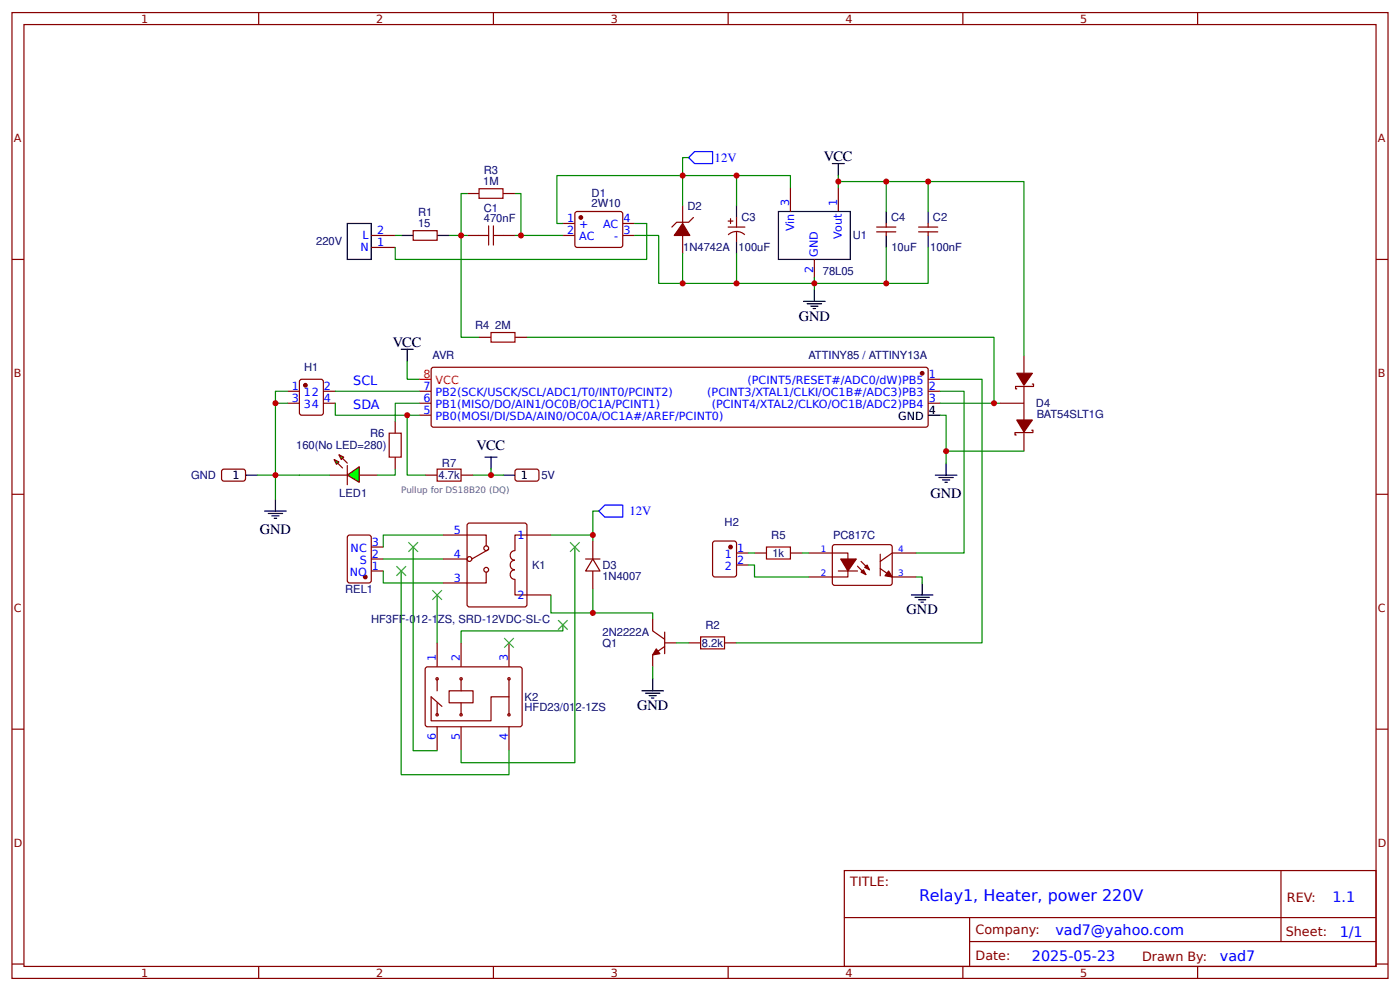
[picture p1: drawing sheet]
<svg xmlns="http://www.w3.org/2000/svg" width="309mm" height="219mm" viewBox="0 0 309 219" stroke-linecap="round" stroke-linejoin="round" font-family="sans-serif">
<g fill="none" stroke="#800" stroke-width=".26">
<path d="M2.6 2.8h304.1v213.2h-304.1zM5.3 5.4h298.7v208h-298.7zM57.1 2.8v2.6M109 2.8v2.6M160.9 2.8v2.6M212.7 2.8v2.6M264.6 2.8v2.6M2.6 57.3h2.7M82 52h5.3M82 54.6h5.3M91.3 50.9h5.3v2.1h-5.3zM103.2 52h2.6"/>
<path d="M103.2 42.7h2.6M111.1 52h2.7M111.1 42.7h2.7M124.4 52h2.6M124.4 49.3h2.6M127.3 46.8h10l.3 .4-.1 7.2-.4 .2h-9.8l-.3-.5v-6.9zM137.6 52h2.6M137.6 49.3h2.6M174.6 41.4v5.3M179.9 57.3v5.3M185.2 41.4v5.3M304 57.3h2.7"/>
<path d="M105.8 74.5h2.7M113.8 74.5h2.6M226.2 78.4v4M63.5 86.4h2.6M63.5 89h2.6M66.4 83.8l4.5-.1 .5 .3v7.1l-.2 .5-4.5 .1-.5-.3-.1-7.1zM71.4 86.4h2.7M71.4 89h2.7M87.3 93v2.6M92.6 86.4h2.6M92.6 89h2.6M92.6 91.7h2.6"/>
<path d="M95.5 81.2l109-.1 .5 .3 .1 .2v12.2l-.1 .3-.5 .2h-108.7h-.3l-.3-.5v-12.2zM205.1 83.7h2.6M205.1 86.4h2.6M205.1 89h2.6M220.9 89h5.3M226.2 85.3v7.4M226.2 95.6v4M227.9 95h.3v.5h-4v.5h.3M228.1 84.8h.2v.5h-3.9v.6h.2M2.6 109.1h2.7M72.8 104.9h3.9M76.8 118.4l.5-.3h4.2l.4 .3 .1 9.8-.2 .4-4.5 .1-.5-.2z"/>
<path d="M79.4 104.9h3.9M87.3 100.9v2.7M131 119.5v3.9M157.7 119.5h4.5l.4 .2 .1 7.2-.2 .4-4.5 .1-.5-.3-.1-7.1zM304 109.1h2.7M82 126.1h2.7M82 123.4h2.7M82 120.8h2.7M129.4 123.4h3.2M131 123.4l1.6 2.7h-3.2zM131 126.1v3.9M144.2 136.7v2.6l2.6 1.9"/>
<path d="M146.8 139.6v4.7M162.7 122.1h2.7M162.7 124.8h2.7M166.7 122.1h2.6M174.6 122.1h2.7M178.6 122.1h8.7v5.3h-8.7M184 120.5l.4-.2h12.5l.2 .5-.1 8.2-.4 .2h-12.5l-.2-.5zM185.2 126.1h4.2M189.4 125l1.9 1.9M190.2 124l1.9 1.8M194.5 122.4v4.7M194.5 125.5l2.6 1.9h5.3"/>
<path d="M202.4 122.1h-5.3l-2.6 1.9M146.8 142.7l-2.6 1.9v2.6M146.8 141.9h2.7M152.1 141.9h2.7M160.1 141.9h2.6M2.6 161h2.7M304 161h2.7M186.5 192.2h117.5v21.2h-117.5zM283 192.2v15.7M2.6 212.9h2.7M57.1 213.4v2.6M109 213.4v2.6"/>
<path d="M160.9 213.4v2.6M186.6 202.6h117.3M212.7 213.4v2.6M214.2 207.9h89.7M214.2 202.6v10.6M264.6 213.4v2.6M304 212.9h2.7"/>
</g>
<g fill="#800" stroke="#800" stroke-width=".26">
<path d="M145 143.3l.8 1-1.6 .3z"/>
<path d="M224.6 82.4h3.5l-1.9 2.7z"/>
<path d="M224.6 92.7h3.5l-1.9 2.7z"/>
<path d="M185.7 123.4h3.5l-1.9 2.7z"/>
<path d="M191 125.3l.6-.5 .5 1z"/>
<path d="M190.2 126.3l.6-.5 .5 1.1z"/>
<path d="M196.3 126.1l.8 1.3-1.6-.3z"/>
<circle cx="203.7" cy="82.4" r=".4"/>
<circle cx="128.3" cy="48" r=".4"/>
<circle cx="80.7" cy="127.4" r=".4"/>
<circle cx="161.4" cy="120.8" r=".4"/>
<circle cx="67.5" cy="85.1" r=".4"/>
</g>
<g fill="none" stroke="#000" stroke-width=".26">
<path d="M183.9 36.1h2.6M185.2 36.1v2.7M76.7 49.3h5.3v8h-5.3zM88.6 52h2.7M96.6 52h2.6M172 46.7h15.9v10.6h-15.9zM88.6 77.1h2.7M90 77.1v2.7M177.5 66.5h4.8M178.3 67.1h3.2M179.1 67.6h1.6M179.7 68.1h.5"/>
<path d="M179.9 63.9v2.6M205.1 91.7h2.6M58.5 112.8h4.7M59.3 113.4h3.1M60.1 113.9h1.5M60.6 114.4h.5M60.9 110.2v2.6M107.2 100.9h2.6M108.5 100.9v2.7M206.6 104.9h4.8M207.4 105.4h3.2M208.2 106h1.6"/>
<path d="M208.8 106.5h.5M209 102.3v2.6M201.3 131.4h4.8M202.1 131.9h3.2M202.9 132.4h1.6M203.5 133h.5M203.7 128.7v2.7M141.8 152.5h4.8M142.6 153.1h3.2M143.4 153.6h1.6M143.9 154.1h.6M144.2 149.9v2.6"/>
</g>
<path d="M92.6 83.7h2.6" fill="none" stroke="#f00" stroke-width=".26"/>
<path d="M105.8 41.7h5.3v2.1h-5.3zM105.8 52h2.1M107.9 49.9v4.2M109 52h2.1M109 49.9v4.2M108.5 73.4h5.3v2.1h-5.3zM86 95.6h2.6v5.3h-2.6zM169.3 120.8h5.3v2.6h-5.3zM154.8 140.6h5.3v2.7h-5.3z" fill="none" stroke="#a00000" stroke-width=".26"/>
<g fill="none" stroke="#080" stroke-width=".26">
<path d="M185.2 38.8v1.3M87.3 52h1.3M99.2 52h4M103.2 42.7h-1.3v31.8h3.9M113.8 42.7h1.3v9.3M113.8 52h10.6M140.2 49.3h2.7v8h-55.6v-2.7M140.2 52h5.3v10.6h34.4v-1.3M174.6 41.4v-2.6h-51.6v10.5h1.4M185.2 41.4v-1.3h10.6v6.6M195.8 54.6v8h-15.9v1.3M195.8 40.1h30.4v38.3"/>
<path d="M90 79.8v3.9h2.6M116.4 74.5h103.2v14.5h1.3M60.9 89h2.6M63.5 86.4h-2.6v23.8M74.1 89v2.7h18.5M74.1 86.4h18.5M207.7 91.7h1.3v10.6M207.7 83.7h9.3v58.2h-54.3M207.7 86.4h5.3v35.7h-10.6M207.7 89h11.9M209 99.6h17.2M121.7 118.1h9.3v1.4"/>
<path d="M131 130v5.3h-9.3v-3.9M131 135.3h13.2v1.4M165.4 124.8h1.3v2.6h11.9M165.4 122.1h1.3M177.3 122.1h1.3M202.4 127.4h1.3v1.3M144.2 147.2v2.7M149.5 141.9h2.6"/>
</g>
<g fill="#0f0" stroke="#800" stroke-width=".26">
<path d="M73.8 101.5l1.1 .5-.6 .5z"/>
<path d="M74.9 100.4l1 .5-.5 .6z"/>
</g>
<g fill="#800" stroke="#800" stroke-width=".26">
<path d="M74.6 102.3l1.1 1z"/>
<path d="M75.7 101.2l1 1.1z"/>
</g>
<path d="M76.7 102.8v4.2" fill="none" stroke="#800" stroke-width=".26"/>
<path d="M76.7 104.9l2.7-1.8v3.4z" fill="#0f0" stroke="#800" stroke-width=".26"/>
<g fill="none" stroke="#080" stroke-width=".26">
<path d="M152.1 34.8h-1.3v10.6M162.7 38.8v6.6M150.8 56v6.6M162.7 56v6.6M205.1 54.6v8h-9.3M205.1 40.1v6.6M90 91.7v13.2h3.9M92.6 89h-5.3v4M56.9 104.9h15.9M87.3 103.6v1.3h-4M97.9 118.1h-13.2v2.7M108.5 103.6v1.3h-4"/>
<path d="M108.5 104.9h2.6M132.3 112.8h-1.3v5.3M84.7 126.1v2.6h13.2M84.7 123.4h13.2M88.6 126.1v45h23.8v-5.3M91.3 120.8v45h5.3M96.6 131.4v10.5M124.4 138v1.3h-22.5v2.6M127 120.8v47.6h-25.1v-2.6"/>
</g>
<g fill="none" stroke="#800" stroke-width=".26">
<path d="M150.8 45.4v3.9M150.8 52v4M153.2 48l-1.1 1.1h-2.6l-1.1 1M160.9 50.1h3.7M160.9 48.8h1M161.4 48.3v1M162.7 48v2.1M162.7 51.2v2.1M164.5 51.8a2.65 2.65 0 0 0-3.6 .1M193.7 51.2h4.2M193.7 50.1h4.2M195.8 49.3v.8"/>
<path d="M195.8 51.2v.8M202.9 51.2h4.3M202.9 50.1h4.3M205.1 49.3v.8M205.1 51.2v.8M49.2 103.7h4.8l.2 .4v1.9l-.5 .2h-4.5l-.3-.5v-1.6zM93.9 104.9h2.7M97.9 118.1h9.5v2.4M101.9 104.9h2.6M103.4 115.6l12.5-.1 .4 .3 .1 17.7-.2 .4-12.5 .1-.4-.3-.1-17.7zM114 103.7h4.8l.3 .4-.1 1.9-.5 .2h-4.5l-.2-.5v-1.6zM121.7 118.1h-7.9v3.5a1.06 1.06 0 0 0-1.1 1 1.06 1.06 0 0 0 1.1 1.1 1.06 1.06 0 0 0-1.1 1.1 1.06 1.06 0 0 0 1.1 1 1.06 1.06 0 0 0-1.1 1.1 1.06 1.06 0 0 0 1.1 1v3.5h7.9"/>
<path d="M97.9 123.4h5.3M107.4 126.3v2.4h-9.5M107.9 121.3l-3.7 2.1M94.2 147.3h20.9l.3 .5-.1 12.4-.5 .3-20.6-.1-.3-.5v-12.1zM96.4 157.6h.4v.4h-.4zM96.4 149.7h.4v.4h-.4zM96.6 141.9v5.3M96.6 149.9v2.6M96.6 155.2v2.6M99.2 152.5h5.3v2.7h-5.3zM101.7 149.7h.3v.4h-.3zM101.7 157.6h.3v.4h-.3z"/>
<path d="M101.9 141.9v5.3M101.9 149.9v2.6M101.9 155.2v2.6M112.3 157.6h.3v.4h-.3zM112.3 149.7h.3v.4h-.3zM112.4 153.9h-3.9v5.2h-13.3v-5.2l2.4 2.1M112.4 141.9v5.3M112.4 149.9v7.9M96.6 160.5v5.3M101.9 160.5v5.3M112.4 160.5v5.3"/>
<circle cx="103.7" cy="123.4" r=".53"/>
<circle cx="107.4" cy="121" r=".53"/>
<circle cx="107.4" cy="125.8" r=".53"/>
</g>
<path d="M96.6 103.6h5.3v2.6h-5.3z" fill="none" stroke="#a00000" stroke-width=".26"/>
<path d="M162.7 45.4v2.6M162.7 53.3v2.7M195.8 46.7v2.6M195.8 52v2.6M205.1 46.7v2.6M205.1 52v2.6M54.2 104.9h2.7M111.1 104.9h2.7" fill="none" stroke="#000" stroke-width=".26"/>
<g fill="#000" stroke="#3c3" stroke-width=".26">
<path d="M90.2 119.7l2.1 2.1zM92.3 119.7l-2.1 2.1z"/>
<path d="M125.9 119.7l2.2 2.1zM128.1 119.7l-2.2 2.1z"/>
<path d="M87.6 125l2.1 2.1zM89.7 125l-2.1 2.1z"/>
<path d="M95.5 130.3l2.1 2.1zM97.6 130.3l-2.1 2.1z"/>
<path d="M123.3 136.9l2.1 2.1zM123.3 139l2.1-2.1z"/>
<path d="M111.4 140.9l2.1 2.1zM111.4 143l2.1-2.1z"/>
</g>
<path d="M153.5 33.5h3.9v2.6h-3.9l-1.4-1.3zM132.3 112.8l1.3-1.3h4v2.7h-4z" fill="none" stroke="#00f" stroke-width=".26"/>
<path d="M150.8 49.3l1.6 2.7h-3.4z" fill="#800" stroke="#800" stroke-width=".26"/>
<g fill="#c00">
<circle cx="101.9" cy="52" r=".66"/>
<circle cx="115.1" cy="52" r=".66"/>
<circle cx="195.8" cy="40.1" r=".66"/>
<circle cx="131" cy="135.3" r=".66"/>
<circle cx="219.6" cy="89" r=".66"/>
<circle cx="209" cy="99.6" r=".66"/>
<circle cx="90" cy="91.7" r=".66"/>
<circle cx="60.9" cy="104.9" r=".66"/>
<circle cx="60.9" cy="89" r=".66"/>
<circle cx="108.5" cy="104.9" r=".66"/>
<circle cx="131" cy="118.1" r=".66"/>
<circle cx="150.8" cy="62.6" r=".66"/>
<circle cx="150.8" cy="38.8" r=".66"/>
<circle cx="162.7" cy="62.6" r=".66"/>
<circle cx="162.7" cy="38.8" r=".66"/>
<circle cx="179.9" cy="62.6" r=".66"/>
<circle cx="185.2" cy="40.1" r=".66"/>
<circle cx="195.8" cy="62.6" r=".66"/>
<circle cx="205.1" cy="40.1" r=".66"/>
</g>
<text font-size="3.5" fill="#00f" x="203.1" y="199">Relay1, Heater, power 220V</text>
<g font-size="3.2">
<text x="182" y="35.6">VCC</text>
<text x="176.5" y="70.8">GND</text>
<text x="86.8" y="76.6">VCC</text>
<text x="105.3" y="99.4">VCC</text>
<text x="205.6" y="109.9">GND</text>
<text x="57.4" y="117.9">GND</text>
<text x="200.3" y="135.6">GND</text>
<text x="140.8" y="156.8">GND</text>
</g>
<g font-size="3.2" fill="#00f">
<text x="294.4" y="199.2">1.1</text>
<text x="233.2" y="206.3">vad7@yahoo.com</text>
<text x="296" y="206.9">1/1</text>
<text x="228" y="212.2">2025-05-23</text>
<text x="269.5" y="212.1">vad7</text>
</g>
<g font-size="2.8" fill="#00f">
<text x="157.9" y="35.7">12V</text>
<text x="78.1" y="85.1">SCL</text>
<text x="78.1" y="90.4">SDA</text>
<text x="139.1" y="113.8">12V</text>
</g>
<g font-size="2.8" fill="#800">
<text x="187.9" y="195.7">TITLE:</text>
<text x="284.3" y="199.2">REV:</text>
<text x="215.5" y="206.3">Company:</text>
<text x="284.1" y="206.8">Sheet:</text>
<text x="215.5" y="212.1">Date:</text>
<text x="252.3" y="212.1">Drawn By:</text>
</g>
<g font-size="2.5" fill="#800">
<text x="31.2" y="5">1</text>
<text x="83.1" y="5">2</text>
<text x="134.9" y="5">3</text>
<text x="186.8" y="5">4</text>
<text x="238.7" y="5">5</text>
<text x="3" y="31.4">A</text>
<text x="304.4" y="31.4">A</text>
<text x="3" y="83.2">B</text>
<text x="304.4" y="83.2">B</text>
<text x="3" y="135.1">C</text>
<text x="304.4" y="135.1">C</text>
<text x="3" y="186.9">D</text>
<text x="304.4" y="186.9">D</text>
<text x="31.2" y="215.6">1</text>
<text x="83.1" y="215.6">2</text>
<text x="134.9" y="215.6">3</text>
<text x="186.8" y="215.6">4</text>
<text x="238.7" y="215.6">5</text>
</g>
<g font-size="2.5" fill="#000080">
<text x="106.8" y="40.9">1М</text>
<text x="106.9" y="38.5">R3</text>
<text x="92.3" y="47.8">R1</text>
<text x="106.9" y="46.7">C1</text>
<text x="130.7" y="45.8">2W10</text>
<text x="130.7" y="43.4">D1</text>
<text x="151.9" y="46.3">D2</text>
<text x="92.3" y="50.1">15</text>
<text x="106.9" y="49.1">470nF</text>
<text x="163.8" y="48.9">C3</text>
<text x="188.4" y="52.8">U1</text>
<text x="196.9" y="48.9">C4</text>
<text x="206.1" y="48.9">C2</text>
<text x="69.8" y="54.2">220V</text>
<text x="150.9" y="55.5">1N4742A</text>
<text x="163.2" y="55.5">100uF</text>
<text x="196.9" y="55.5">10uF</text>
<text x="205.5" y="55.5">100nF</text>
<text x="181.8" y="60.8">78L05</text>
<text x="104.9" y="72.7">R4</text>
<text x="109.4" y="72.7">2М</text>
<text x="67.2" y="81.9">H1</text>
<text x="95.5" y="79.3">AVR</text>
<text x="178.6" y="79.3">ATTINY85 / ATTINY13A</text>
<text x="228.9" y="89.9">D4</text>
<text x="229" y="92.3">BAT54SLT1G</text>
<text x="65.4" y="99.2">160(No LED=280)</text>
<text x="81.8" y="96.5">R6</text>
<text x="42.2" y="105.8">GND</text>
<text x="96.9" y="105.8">4.7k</text>
<text x="97.6" y="103.1">R7</text>
<text x="119.6" y="105.8">5V</text>
<text x="75" y="109.7">LED1</text>
<text x="160.1" y="116.2">H2</text>
<text x="170.4" y="119">R5</text>
<text x="184.1" y="119">PC817C</text>
<text x="117.6" y="125.6">K1</text>
<text x="133.1" y="125.6">D3</text>
<text x="170.6" y="123">1k</text>
<text x="76.3" y="131">REL1</text>
<text x="133.1" y="128">1N4007</text>
<text x="82" y="137.5">HF3FF-012-1ZS, SRD-12VDC-SL-C</text>
<text x="133.1" y="140.5">2N2222A</text>
<text x="133.1" y="143">Q1</text>
<text x="155.1" y="142.8">8.2k</text>
<text x="155.8" y="138.8">R2</text>
<text x="115.9" y="154.7">K2</text>
<text x="115.9" y="157.1">HFD23/012-1ZS</text>
</g>
<g font-size="2.5" fill="#00f">
<text x="174.4" y="45.4" transform="rotate(-90 174.4 45.4)">3</text>
<text x="184.9" y="45.4" transform="rotate(-90 184.9 45.4)">1</text>
<text x="80.1" y="52.8">L</text>
<text x="83.3" y="51.7">2</text>
<text x="125.3" y="49.1">1</text>
<text x="125.3" y="51.7">2</text>
<text x="128" y="50.4">+</text>
<text x="128" y="53">AC</text>
<text x="133.2" y="50.4">AC</text>
<text x="135.7" y="53">-</text>
<text x="137.7" y="51.7">3</text>
<text x="137.7" y="49.1">4</text>
<text x="175.4" y="51.1" transform="rotate(-90 175.4 51.1)">Vin</text>
<text x="186" y="52.8" transform="rotate(-90 186 52.8)">Vout</text>
<text x="79.6" y="55.4">N</text>
<text x="83.3" y="54.4">1</text>
<text x="180.7" y="56.8" transform="rotate(-90 180.7 56.8)">GND</text>
<text x="179.7" y="60.2" transform="rotate(-90 179.7 60.2)">2</text>
<text x="205.2" y="83.5">1</text>
<text x="64.4" y="86.1">1</text>
<text x="64.4" y="88.8">3</text>
<text x="67.1" y="87.4">12</text>
<text x="71.6" y="88.8">4</text>
<text x="71.6" y="86.1">2</text>
<text x="93.5" y="88.8">6</text>
<text x="93.5" y="86.1">7</text>
<text x="96.2" y="87.4">PB2(SCK/USCK/SCL/ADC1/T0/INT0/PCINT2)</text>
<text x="156.3" y="87.4">(PCINT3/XTAL1/CLKI/OC1B#/ADC3)PB3</text>
<text x="165.2" y="84.8">(PCINT5/RESET#/ADC0/dW)PB5</text>
<text x="205.2" y="86.1">2</text>
<text x="205.2" y="88.8">3</text>
<text x="67.1" y="90.1">34</text>
<text x="93.5" y="91.4">5</text>
<text x="96.2" y="92.7">PB0(MOSI/DI/SDA/AIN0/OC0A/OC1A#/AREF/PCINT0)</text>
<text x="96.2" y="90.1">PB1(MISO/DO/AIN1/OC0B/OC1A/PCINT1)</text>
<text x="157.2" y="90.1">(PCINT4/XTAL2/CLKO/OC1B/ADC2)PB4</text>
<text x="100.3" y="117.9">5</text>
<text x="114.3" y="118.9">1</text>
<text x="77.5" y="121.8">NC</text>
<text x="79.5" y="124.5">S</text>
<text x="82.2" y="125.8">1</text>
<text x="82.2" y="123.2">2</text>
<text x="82.2" y="120.5">3</text>
<text x="100.3" y="123.2">4</text>
<text x="160.2" y="123.2">1</text>
<text x="160.2" y="125.8">2</text>
<text x="162.9" y="121.8">1</text>
<text x="162.9" y="124.5">2</text>
<text x="77.3" y="127.1">NO</text>
<text x="100.3" y="128.5">3</text>
<text x="114.3" y="132.2">2</text>
<text x="96.3" y="145.9" transform="rotate(-90 96.3 145.9)">1</text>
<text x="101.6" y="145.9" transform="rotate(-90 101.6 145.9)">2</text>
<text x="112.2" y="145.9" transform="rotate(-90 112.2 145.9)">3</text>
<text x="96.3" y="163.4" transform="rotate(-90 96.3 163.4)">6</text>
<text x="101.6" y="163.4" transform="rotate(-90 101.6 163.4)">5</text>
<text x="112.2" y="163.4" transform="rotate(-90 112.2 163.4)">4</text>
</g>
<g font-size="2.5" fill="#f00">
<text x="93.5" y="83.5">8</text>
<text x="96.2" y="84.8">VCC</text>
</g>
<g font-size="2.5">
<text x="198.4" y="92.7">GND</text>
<text x="205.2" y="91.4">4</text>
<text x="51.3" y="105.7">1</text>
<text x="115.1" y="105.7">1</text>
</g>
<text font-size="1.9" fill="#666" x="88.6" y="108.9">Pullup for DS18B20 (DQ)</text>
<g font-size="1.9" fill="#00f">
<text x="181.3" y="121.8">1</text>
<text x="198.4" y="121.8">4</text>
<text x="181.3" y="127.1">2</text>
<text x="198.4" y="127.1">3</text>
</g>
</svg>
